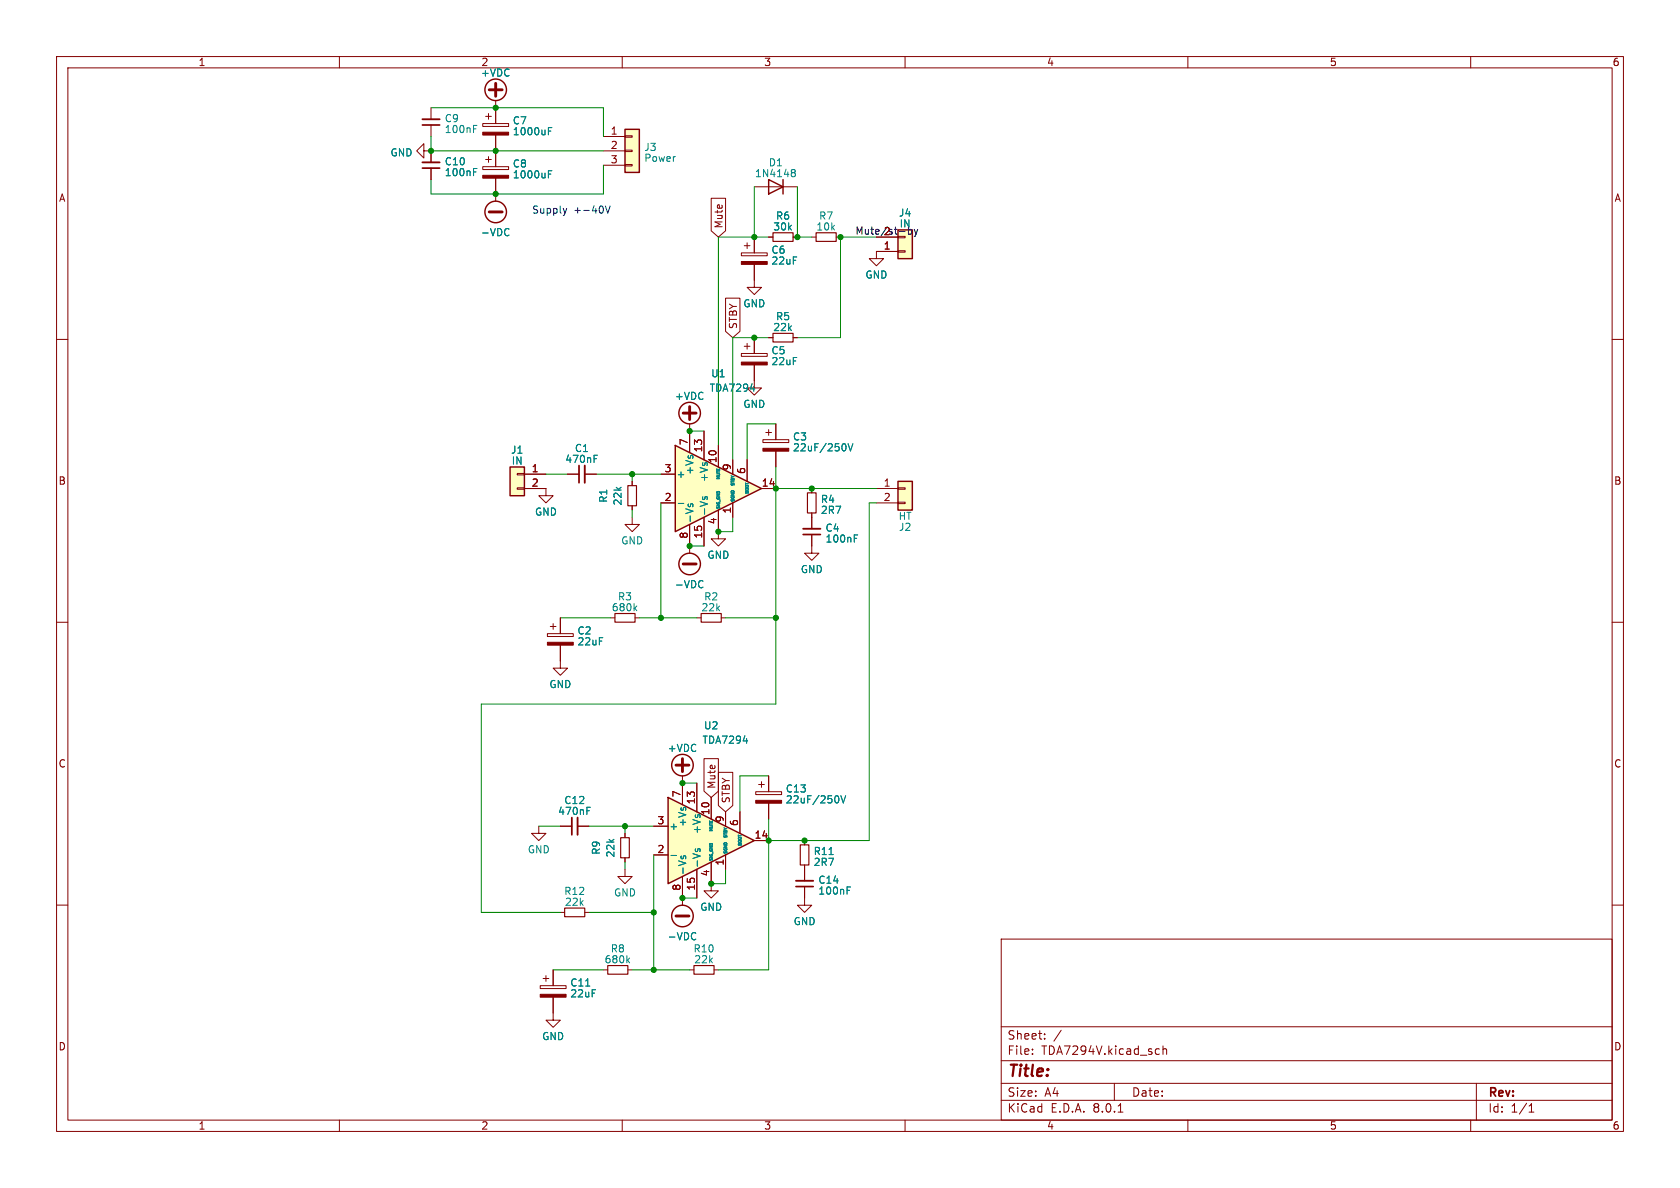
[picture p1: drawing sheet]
<svg xmlns="http://www.w3.org/2000/svg" width="297mm" height="210mm" viewBox="0 0 297 210" stroke-linecap="round" stroke-linejoin="round" font-family="sans-serif">
<g fill="none" stroke="#840000" stroke-width=".18">
<path d="M10 10h277v190h-277zM12 12h273v186h-273zM60 10v2M110 10v2M160 10v2M210 10v2M260 10v2M10 60h2M285 60h2M10 110h2M285 110h2M10 160h2"/>
<path d="M285 160h2M177 166h108v32h-108zM60 198v2M110 198v2M160 198v2M177 194.5h108M177 191.5h108M177 187.5h108M177 181.5h108M182.5 186.3v.1M182.5 185.5v.1M184.7 183.6v.1"/>
<path d="M184.7 182.8v.1M187.6 182.1l-1.3 2M197 191.5v3M197.7 196.6h.8M204.5 185.4l.5 .1M205 186.3l-.5 .1M205.6 185.5l.2-.1 .4 .1v.9M205.6 184.9v1.5M210 198v2M260 198v2M261 191.5v6.5M270.3 196.6h.9"/>
<path d="M270.3 195.5l.4-.4v1.5"/>
</g>
<path d="M110.5 22.9h2.5v7.6h-2.5z" fill="#ffffc2"/>
<g fill="none" stroke="#840000" stroke-width=".18">
<path d="M106.7 24.1h3.8M106.7 26.7h3.8M106.7 29.2h3.8M110.5 29.1h1.3v.2h-1.3zM110.5 26.5h1.3v.3h-1.3zM110.5 24h1.3v.3h-1.3zM111.8 91.4v1.3h1.2l-1.2 1.3-1.3-1.3h1.3M121.9 96.5v1.3M143.5 96.5v1.3h1.3l-1.3 1.3-1.3-1.3h1.3M143.5 86.4v.7M143.5 90.7v.7M96.8 112h4.5v.5h-4.5z"/>
<path d="M97.3 110.7h1M97.8 110.2v1.1M99.1 114v4.1h1.2l-1.2 1.3-1.3-1.3h1.3M99.1 109.2v2.8M107.9 109.2h.8M112.3 109.2h.7M120.6 137.2v1.2M95.2 146.1v1.2h1.3l-1.3 1.3-1.2-1.3h1.2M99.1 146.1h2M102.1 146.1h2M110.5 153.7v1.2h1.3l-1.3 1.3-1.3-1.3h1.3M110.5 147.3v.8"/>
<path d="M110.5 151.6v.8M120.6 158.8v1.2M125.7 156.2v1.3h1.3l-1.3 1.3-1.2-1.3h1.2M142.2 158.8v1.2h1.3l-1.3 1.3-1.2-1.3h1.2M95.5 174.2h4.6v.6h-4.6zM96 173h1M96.5 172.5v1M97.8 176.3v4h1.3l-1.3 1.3-1.3-1.3h1.3M97.8 171.5v2.7M99.1 161.3h.7M103.4 161.3h.7M106.7 171.5h.7"/>
<path d="M111 171.5h.8M121.9 171.5h.8M126.2 171.5h.8"/>
</g>
<g fill="none" stroke="#840000" stroke-width=".25">
<path d="M110.5 22.9h2.5v7.6h-2.5z"/>
<circle cx="121.9" cy="99.7" r="1.9"/>
<circle cx="120.6" cy="135.3" r="1.9"/>
<circle cx="120.6" cy="161.9" r="1.9"/>
</g>
<path d="M142.7 87.1h1.6v3.6h-1.6zM108.7 108.5h3.6v1.5h-3.6zM109.7 148.1h1.6v3.5h-1.6zM99.8 160.5h3.6v1.6h-3.6zM107.4 170.7h3.6v1.5h-3.6zM122.7 170.7h3.5v1.5h-3.5z" fill="none" stroke="#840000" stroke-width=".2"/>
<path d="M112.2 107.5l.4 .5M112.6 107.1l-.5 .5M124 102.6l.3 .2M124.3 103.8l-.3 .1M103.8 143.3h.4M103.8 142.7h.6M103.5 174.3h.8M110.9 169.7l.4 .5M111.3 169.4l-.5 .4M122.8 164.9l.2 .1M123 166l-.2 .1" fill="none" stroke="#008484" stroke-width=".18"/>
<path d="M120.8 99.7h2.3M119.5 135.3h2.3M120.6 134.1v2.3M119.5 161.9h2.3" fill="none" stroke="#840000" stroke-width=".51"/>
<g fill="#840000" stroke="#840000" stroke-width=".18">
<path d="M96.8 113.5h4.5v.5h-4.5z"/>
<path d="M95.5 175.8h4.6v.5h-4.6z"/>
</g>
<path d="M102.1 144.5v3.1" fill="none" stroke="#840000" stroke-width=".33"/>
<path d="M101.1 144.5v3.1" fill="none" stroke="#840000" stroke-width=".3"/>
<path d="M118.1 141l15.2 7.6-15.2 7.6z" fill="#ffffc2"/>
<g fill="none" stroke="#840000" stroke-width=".25">
<path d="M118.1 141l15.2 7.6-15.2 7.6z"/>
<circle cx="87.6" cy="15.9" r="1.9"/>
<circle cx="121.9" cy="73" r="1.9"/>
</g>
<g fill="none" stroke="#840000" stroke-width=".18">
<path d="M76.2 19.1v2M87.6 17.8v1.3M76.2 22.1v2M121.9 74.9v1.3M127 94v1.3h1.3l-1.3 1.2-1.3-1.2h1.3M143.5 91.4v2.1M143.5 94.5v2M123.2 109.2h.8M127.5 109.2h.8M120.6 138.4v3.8M123.2 138.4v5.1M133.6 140h4.6v.5h-4.6z"/>
<path d="M134.1 138.7h1M134.6 138.2v1M135.9 137.2v2.8M115.6 151.1h2.5M115.6 146.1h2.5M120.6 154.9v3.9M123.2 153.7v5.1M125.7 141v3.8M125.7 152.4v3.8M128.3 143.5v2.6M128.3 151.1v2.6M130.8 143.5v3.8"/>
<path d="M133.3 148.6h2.6M135.9 142v2.8"/>
</g>
<g fill="none" stroke="#008484" stroke-width=".18">
<path d="M83.7 22.8h.4M83.7 22.2h.6M151 95.2h.4M151 94.6h.6M131.4 131h.8M118.6 151.2h1M120.4 151.3v.3M120.8 151.6l.1-.3h.1l.2 .1v.3M123 150.1l-.1 .3M123.3 150.4l.1-.3 .2-.1 .2 .2v.2M125.4 146.3h.5M125.4 146h.5"/>
<path d="M125.4 145.1v.2h.6M125.4 145.5v.3M125.4 145.7h.6M126 146.5h-.6l.4 .2-.4 .1h.6M148 140.7a.79 .79 0 0 1 0 1.2M148.7 140.7l.4 1.2 .4-1.2"/>
</g>
<path d="M74.7 21.1h3M142 93.5h3" fill="none" stroke="#840000" stroke-width=".33"/>
<path d="M74.7 22.1h3M142 94.5h3" fill="none" stroke="#840000" stroke-width=".3"/>
<path d="M133.6 141.5h4.6v.5h-4.6z" fill="#840000" stroke="#840000" stroke-width=".18"/>
<path d="M86.5 15.9h2.3M87.6 14.7v2.3M120.8 73h2.3M121.9 71.9v2.3" fill="none" stroke="#840000" stroke-width=".51"/>
<path d="M124 108.5h3.5v1.5h-3.5z" fill="none" stroke="#840000" stroke-width=".2"/>
<path d="M119.4 78.7l15.2 7.7-15.2 7.6z" fill="#ffffc2"/>
<path d="M119.4 78.7l15.2 7.7-15.2 7.6z" fill="none" stroke="#840000" stroke-width=".25"/>
<g fill="none" stroke="#840000" stroke-width=".18">
<path d="M87.6 19.1v2.7M85.3 21.8h4.6v.6h-4.6zM85.9 20.6h1M86.4 20.1v1M87.6 23.9v2.8M135.9 41.9h.8M140.2 41.9h.8M143.5 41.9h.8M147.8 41.9h.8M154.9 44.5v1.2h1.3l-1.3 1.3-1.2-1.3h1.2M121.9 76.2v3.8M124.5 76.2v5.1"/>
<path d="M127 78.7v3.9M133.3 67.3v1.3h1.3l-1.3 1.3-1.2-1.3h1.2M116.8 88.9h2.6M116.8 83.8h2.6M121.9 92.7v3.8M124.5 91.4v5.1M127 90.2v3.8M129.5 81.3v2.5M129.5 88.9v2.5M132.1 81.3v3.8M134.6 86.4h2.6"/>
</g>
<g fill="none" stroke="#008484" stroke-width=".18">
<path d="M97 23.2h.4M97 22.6h.6M132.7 68.7h.7M119.9 89h1M121.7 89.1v.3M122.1 89.4v-.3l.2-.1 .2 .2v.3M124.3 87.8l-.1 .3M124.6 88.1l.1-.3h.2l.1 .1v.3M126.7 84h.4M126.7 83.7h.4M126.7 82.9v.2h.5M126.7 83.3v.3"/>
<path d="M126.7 83.4h.5M127.2 84.3h-.5l.4 .1-.4 .2h.5"/>
</g>
<path d="M85.3 23.4h4.6v.5h-4.6z" fill="#840000" stroke="#840000" stroke-width=".18"/>
<path d="M136.7 41.1h3.5v1.6h-3.5zM144.3 41.1h3.5v1.6h-3.5z" fill="none" stroke="#840000" stroke-width=".2"/>
<path d="M158.7 40.6h2.6v5.1h-2.6z" fill="#ffffc2"/>
<g fill="none" stroke="#840000" stroke-width=".18">
<path d="M85.3 29.5h4.6v.5h-4.6zM85.9 28.2h1M86.4 27.7v1M87.6 26.7v2.8M87.6 31.5v4.1M154.9 44.5h3.8M154.9 41.9h3.8M158.7 41.8h1.3v.2h-1.3zM158.7 44.3h1.3v.3h-1.3zM134.9 77.7h4.5v.5h-4.5zM135.4 76.5h1M135.9 75.9v1.1"/>
<path d="M137.2 74.9v2.8M137.2 79.8v2.8M111.8 85.1v.8M111.8 89.4v.8"/>
</g>
<g fill="none" stroke="#840000" stroke-width=".25">
<path d="M158.7 40.6h2.6v5.1h-2.6z"/>
<circle cx="87.6" cy="37.5" r="1.9"/>
</g>
<path d="M111 85.9h1.5v3.5h-1.5z" fill="none" stroke="#840000" stroke-width=".2"/>
<g fill="#840000" stroke="#840000" stroke-width=".18">
<path d="M134.9 79.2h4.5v.6h-4.5z"/>
<path d="M85.3 31h4.6v.5h-4.6z"/>
</g>
<path d="M97 30.8h.4M97 30.2h.6M89.7 40.4l.3 .1M90 41.6l-.3 .1M149.3 78.4a.79 .79 0 0 1 0 1.3M149.9 78.4l.5 1.3 .4-1.3" fill="none" stroke="#008484" stroke-width=".18"/>
<path d="M86.5 37.5h2.3" fill="none" stroke="#840000" stroke-width=".51"/>
<path d="M158.7 85.1h2.6v5.1h-2.6z" fill="#ffffc2"/>
<g fill="none" stroke="#840000" stroke-width=".18">
<path d="M74.9 26.7v-1.3l-1.2 1.3 1.2 1.2v-1.2h1.3v2M76.2 29.7v2.1M133.3 33h7.7M133.3 59.7v2.8M131.1 62.5h4.5v.5h-4.5zM131.6 61.2h1M132.1 60.7v1M133.3 64.5v2.8M100.3 83.8h2.1M103.4 83.8h2M154.9 86.4h3.8M154.9 88.9h3.8"/>
<path d="M158.7 88.8h1.3v.2h-1.3zM158.7 86.2h1.3v.3h-1.3zM142.2 153.7v2M142.2 156.7v2.1"/>
</g>
<path d="M135.9 31.8l2.5 1.2-2.5 1.3zM138.4 31.8v2.5M158.7 85.1h2.6v5.1h-2.6z" fill="none" stroke="#840000" stroke-width=".25"/>
<path d="M74.7 28.7h3M103.4 82.3v3M140.7 155.7h3.1" fill="none" stroke="#840000" stroke-width=".33"/>
<path d="M74.7 29.7h3M102.4 82.3v3M140.7 156.7h3.1" fill="none" stroke="#840000" stroke-width=".3"/>
<path d="M83.7 30.4h.4M83.7 29.8h.6M140 30.5h.1M140 30h.4l.1 .1 .1 .2-.2 .2M140.1 30.5h.3M140.1 30.5l-.1 .1M140.4 30.5l.2 .3-.1 .3-.1 .1h-.4M105 81.1h.4M105 80.5h.6M149.8 157.4h.4M149.8 156.8h.6" fill="none" stroke="#008484" stroke-width=".18"/>
<path d="M131.1 64h4.5v.5h-4.5z" fill="#840000" stroke="#840000" stroke-width=".18"/>
<path d="M90.2 82.6h2.5v5h-2.5z" fill="#ffffc2"/>
<g fill="none" stroke="#840000" stroke-width=".18">
<path d="M87.6 19.1v2.7M76.2 26.7v2M76.2 29.7v2.1M87.6 23.9v5.6M87.6 31.5v2.8M125.7 35h2.6v5.8l-1.3 1.1-1.3-1.1zM128.3 52.7h2.5v5.9l-1.3 1.1-1.2-1.1zM131.1 44.7h4.5v.5h-4.5zM131.6 43.4h1M132.1 42.9v1M133.3 46.7v4.1h1.3l-1.3 1.3-1.2-1.3h1.2M133.3 41.9v2.8"/>
<path d="M133.3 59.7v2.8M135.9 59.7h.8M135.9 41.9h.8M140.2 59.7h.8M140.2 41.9h.8M154.9 41.9h3.8M154.9 44.5h3.8M121.9 76.2v3.8M124.5 76.2v5.1M127 78.7v3.9M133.3 64.5v2.8M137.2 74.9v2.8"/>
<path d="M137.2 79.8v2.8M91.4 86.2h1.3v.3h-1.3zM91.4 83.7h1.3v.2h-1.3zM92.7 86.4h3.8v1.2h1.3l-1.3 1.3-1.3-1.3h1.3M92.7 83.8h3.8M100.3 83.8h2.1M103.4 83.8h2M111.8 85.1v.8M111.8 89.4v.8M116.8 83.8h2.6M116.8 88.9h2.6M121.9 92.7v3.8"/>
<path d="M124.5 91.4v5.1M127 90.2v3.8M129.5 81.3v2.5M129.5 88.9v2.5M132.1 81.3v3.8M134.6 86.4h2.6M143.5 86.4v.7M143.5 90.7v2.8M143.5 94.5v2M99.1 109.2v2.8M99.1 114v2.8M120.6 138.4v3.8"/>
<path d="M123.2 138.4v5.1M124.5 134.1h2.5v5.8l-1.3 1.1-1.2-1.1zM127 136.5h2.5v5.9l-1.2 1.1-1.3-1.1zM135.9 137.2v2.8M99.1 146.1h2M102.1 146.1h2M110.5 147.3v.8M110.5 151.6v.8M115.6 146.1h2.5M115.6 151.1h2.5M120.6 154.9v3.9M123.2 153.7v5.1"/>
<path d="M125.7 141v3.8M125.7 152.4v3.8M128.3 143.5v2.6M128.3 151.1v2.6M130.8 143.5v3.8M133.3 148.6h2.6M135.9 142v2.8M142.2 148.6v.8M142.2 152.9v2.8M142.2 156.7v2.1M97.8 171.5v2.7M97.8 176.3v2.8"/>
</g>
<path d="M90.2 82.6h2.5v5h-2.5z" fill="none" stroke="#840000" stroke-width=".25"/>
<path d="M131.1 46.2h4.5v.5h-4.5z" fill="#840000" stroke="#840000" stroke-width=".18"/>
<path d="M136.7 58.9h3.5v1.6h-3.5zM141.5 149.4h1.5v3.5h-1.5z" fill="none" stroke="#840000" stroke-width=".2"/>
<g fill="none" stroke="#008484" stroke-width=".18">
<path d="M83.7 30.4h.4M83.7 29.8h.6M97 23.2h.4M97 22.6h.6M97 30.8h.4M97 30.2h.6M89.7 40.4l.3 .1M90 41.6l-.3 .1M132.7 68.7h.7M149.3 78.4a.79 .79 0 0 1 0 1.3M149.9 78.4l.5 1.3 .4-1.3M105 81.1h.4"/>
<path d="M105 80.5h.6M119.9 89h1M121.7 89.1v.3M122.1 89.4v-.3l.2-.1 .2 .2v.3M124.3 87.8l-.1 .3M124.6 88.1l.1-.3h.2l.1 .1v.3M126.7 84h.4M126.7 83.7h.4M126.7 82.9v.2h.5M126.7 83.3v.3M126.7 83.4h.5M127.2 84.3h-.5l.4 .1-.4 .2h.5"/>
<path d="M151 95.2h.4M151 94.6h.6M124 102.6l.3 .2M124.3 103.8l-.3 .1M131.4 131h.8M103.8 143.3h.4M103.8 142.7h.6M118.6 151.2h1M120.4 151.3v.3M120.8 151.6l.1-.3h.1l.2 .1v.3M123 150.1l-.1 .3M123.3 150.4l.1-.3 .2-.1 .2 .2v.2"/>
<path d="M125.4 146.3h.5M125.4 146h.5M125.4 145.1v.2h.6M125.4 145.5v.3M125.4 145.7h.6M126 146.5h-.6l.4 .2-.4 .1h.6M146.6 151.1h.7M148 140.7a.79 .79 0 0 1 0 1.2M148.7 140.7l.4 1.2 .4-1.2M149.8 157.4h.4M149.8 156.8h.6M103.5 174.3h.8"/>
<path d="M122.8 164.9l.2 .1M123 166l-.2 .1"/>
</g>
<path d="M160.6 40.1v1.3M161.1 40.7v.6l-.1 .1-.4-.1M161.6 40.6l.3 .8M161.9 41.4l-.3 .4M162.2 40.6l-.3 .8" fill="none" stroke="#000" stroke-width=".18"/>
<path d="M100.2 36.8l-.3 .9M107 36.4l.4 1.3 .5-1.3" fill="none" stroke="#0000c2" stroke-width=".18"/>
<g fill="none" stroke="#008400" stroke-width=".18">
<path d="M76.2 19.1h30.5v5M76.2 24.1v2.6h30.5M106.7 29.2v5.1h-30.5v-2.5M133.3 33v8.9M141 33v8.9h2.5M135.9 59.7h-6.4v21.6M135.9 41.9h-8.9v36.8M154.9 41.9h-6.3v17.8h-7.6M121.9 76.2h2.6M137.2 74.9h-5.1v6.4M96.5 83.8h3.8M105.4 83.8h11.4"/>
<path d="M111.8 83.8v1.3M111.8 90.2v1.2M116.8 88.9v20.3M121.9 96.5h2.6M129.5 91.4v2.6h-2.5M137.2 82.6v41.9h-52.1v36.8h14M137.2 86.4h17.7M154.9 88.9h-1.2v59.7h-17.8M99.1 109.2h8.8M113 109.2h10.2M128.3 109.2h8.9M120.6 138.4h2.6"/>
<path d="M135.9 137.2h-5.1v6.3M95.2 146.1h3.9M104.1 146.1h11.5M110.5 146.1v1.2M110.5 152.4v1.3M115.6 151.1v20.4M120.6 158.8h2.6M128.3 153.7v2.5h-2.6M135.9 144.8v26.7h-8.9M97.8 171.5h8.9M104.1 161.3h11.5M111.8 171.5h10.1"/>
</g>
<g fill="#008400" stroke="#008400" stroke-width=".18">
<circle cx="110.5" cy="146.1" r=".46"/>
<circle cx="115.6" cy="161.3" r=".46"/>
<circle cx="116.8" cy="109.2" r=".46"/>
<circle cx="135.9" cy="148.6" r=".46"/>
<circle cx="87.6" cy="19.1" r=".46"/>
<circle cx="111.8" cy="83.8" r=".46"/>
<circle cx="87.6" cy="34.3" r=".46"/>
<circle cx="87.6" cy="26.7" r=".46"/>
<circle cx="76.2" cy="26.7" r=".46"/>
<circle cx="120.6" cy="138.4" r=".46"/>
<circle cx="121.9" cy="96.5" r=".46"/>
<circle cx="127" cy="94" r=".46"/>
<circle cx="137.2" cy="109.2" r=".46"/>
<circle cx="121.9" cy="76.2" r=".46"/>
<circle cx="148.6" cy="41.9" r=".46"/>
<circle cx="143.5" cy="86.4" r=".46"/>
<circle cx="137.2" cy="86.4" r=".46"/>
<circle cx="133.3" cy="41.9" r=".46"/>
<circle cx="141" cy="41.9" r=".46"/>
<circle cx="133.3" cy="59.7" r=".46"/>
<circle cx="125.7" cy="156.2" r=".46"/>
<circle cx="142.2" cy="148.6" r=".46"/>
<circle cx="120.6" cy="158.8" r=".46"/>
<circle cx="115.6" cy="171.5" r=".46"/>
</g>
<text font-size="2.8" fill="#840000" x="178" y="190.9">Title:</text>
<g font-size="2.1" fill="#840000">
<text x="178" y="184">Sheet:</text>
<text x="178" y="186.7">File:</text>
<text x="184.1" y="186.7">TDA7294V.kicad_sch</text>
<text x="178" y="196.9">KiCad</text>
<text x="178" y="194.1">Size:</text>
<text x="184.7" y="194.1">A4</text>
<text x="185.7" y="196.9">E.D.A.</text>
<text x="193.3" y="196.9">8.0.1</text>
<text x="200" y="194.1">Date:</text>
<text x="263" y="194.3">Rev:</text>
<text x="263" y="196.9">Id:</text>
<text x="267.1" y="196.9">1/1</text>
</g>
<g font-size="1.8" fill="#840000">
<text x="35" y="11.9">1</text>
<text x="85" y="11.9">2</text>
<text x="135" y="11.9">3</text>
<text x="185" y="11.9">4</text>
<text x="235" y="11.9">5</text>
<text x="285" y="11.9">6</text>
<text x="107.9" y="23.9">1</text>
<text x="107.9" y="26.4">2</text>
<text x="107.9" y="29">3</text>
<text x="10.3" y="35.9">A</text>
<text x="285.3" y="35.9">A</text>
<text x="128" y="40.5" transform="rotate(-90 128 40.5)">Mute</text>
<text x="156.1" y="41.7">2</text>
<text x="156.1" y="44.2">1</text>
<text x="130.5" y="58.3" transform="rotate(-90 130.5 58.3)">STBY</text>
<text x="93.9" y="83.6">1</text>
<text x="117.4" y="83.6">3</text>
<text x="121.7" y="78.8" transform="rotate(-90 121.7 78.8)">7</text>
<text x="124.2" y="80.1" transform="rotate(-90 124.2 80.1)">13</text>
<text x="129.3" y="83.3" transform="rotate(-90 129.3 83.3)">9</text>
<text x="131.8" y="83.9" transform="rotate(-90 131.8 83.9)">6</text>
<text x="10.3" y="85.9">B</text>
<text x="93.9" y="86.1">2</text>
<text x="117.4" y="88.6">2</text>
<text x="134.6" y="86.1">14</text>
<text x="156.1" y="86.1">1</text>
<text x="156.1" y="88.6">2</text>
<text x="285.3" y="85.9">B</text>
<text x="121.7" y="95.3" transform="rotate(-90 121.7 95.3)">8</text>
<text x="124.2" y="95.3" transform="rotate(-90 124.2 95.3)">15</text>
<text x="126.7" y="92.8" transform="rotate(-90 126.7 92.8)">4</text>
<text x="129.3" y="90.9" transform="rotate(-90 129.3 90.9)">1</text>
<text x="10.3" y="135.9">C</text>
<text x="285.3" y="135.9">C</text>
<text x="120.4" y="141" transform="rotate(-90 120.4 141)">7</text>
<text x="122.9" y="142.3" transform="rotate(-90 122.9 142.3)">13</text>
<text x="126.7" y="139.5" transform="rotate(-90 126.7 139.5)">Mute</text>
<text x="129.2" y="142.1" transform="rotate(-90 129.2 142.1)">STBY</text>
<text x="116.1" y="145.8">3</text>
<text x="128" y="145.5" transform="rotate(-90 128 145.5)">9</text>
<text x="130.6" y="146.1" transform="rotate(-90 130.6 146.1)">6</text>
<text x="133.3" y="148.3">14</text>
<text x="116.1" y="150.9">2</text>
<text x="125.5" y="155" transform="rotate(-90 125.5 155)">4</text>
<text x="128" y="153.1" transform="rotate(-90 128 153.1)">1</text>
<text x="120.4" y="157.6" transform="rotate(-90 120.4 157.6)">8</text>
<text x="122.9" y="157.5" transform="rotate(-90 122.9 157.5)">15</text>
<text x="10.3" y="185.9">D</text>
<text x="285.3" y="185.9">D</text>
<text x="35" y="199.9">1</text>
<text x="85" y="199.9">2</text>
<text x="135" y="199.9">3</text>
<text x="185" y="199.9">4</text>
<text x="235" y="199.9">5</text>
<text x="285" y="199.9">6</text>
</g>
<g font-size="1.8" fill="#008484">
<text x="84.9" y="13.7">+VDC</text>
<text x="78.5" y="21.8">C9</text>
<text x="78.5" y="23.7">100nF</text>
<text x="90.6" y="22.2">C7</text>
<text x="68.9" y="27.9">GND</text>
<text x="78.5" y="29.4">C10</text>
<text x="90.6" y="29.8">C8</text>
<text x="90.6" y="24.1">1000uF</text>
<text x="113.8" y="26.9">J3</text>
<text x="113.8" y="28.8">Power</text>
<text x="135.8" y="29.6">D1</text>
<text x="78.5" y="31.3">100nF</text>
<text x="90.6" y="31.7">1000uF</text>
<text x="133.4" y="31.5">1N4148</text>
<text x="84.9" y="42">-VDC</text>
<text x="136.6" y="40.9">30k</text>
<text x="137.1" y="39">R6</text>
<text x="144.2" y="40.9">10k</text>
<text x="144.7" y="39">R7</text>
<text x="158.8" y="38.5">J4</text>
<text x="159" y="40.4">IN</text>
<text x="136.3" y="45.1">C6</text>
<text x="136.3" y="47">22uF</text>
<text x="152.9" y="49.4">GND</text>
<text x="131.3" y="54.5">GND</text>
<text x="136.6" y="58.7">22k</text>
<text x="137.1" y="56.8">R5</text>
<text x="136.3" y="62.8">C5</text>
<text x="136.3" y="64.8">22uF</text>
<text x="119.2" y="70.9">+VDC</text>
<text x="125.4" y="69.4">TDA7294</text>
<text x="125.6" y="66.9">U1</text>
<text x="131.3" y="72.3">GND</text>
<text x="90.2" y="80.4">J1</text>
<text x="90.4" y="82.3">IN</text>
<text x="99.8" y="82">470nF</text>
<text x="101.5" y="80.1">C1</text>
<text x="126.7" y="82" transform="rotate(-90 126.7 82)">10</text>
<text x="140.1" y="78.1">C3</text>
<text x="140.1" y="80">22uF/250V</text>
<text x="107.5" y="89" transform="rotate(-90 107.5 89)">R1</text>
<text x="110.1" y="89.5" transform="rotate(-90 110.1 89.5)">22k</text>
<text x="119.5" y="84.7">+</text>
<text x="122.8" y="84" transform="rotate(-90 122.8 84)">+Vs</text>
<text x="125.3" y="85.3" transform="rotate(-90 125.3 85.3)">+Vs</text>
<text x="145" y="89.1">R4</text>
<text x="94.5" y="91.4">GND</text>
<text x="122.8" y="92.6" transform="rotate(-90 122.8 92.6)">-Vs</text>
<text x="125.3" y="91.3" transform="rotate(-90 125.3 91.3)">-Vs</text>
<text x="145" y="91">2R7</text>
<text x="145.8" y="94.2">C4</text>
<text x="158.8" y="92.1">HT</text>
<text x="158.8" y="94">J2</text>
<text x="109.7" y="96.4">GND</text>
<text x="125" y="99">GND</text>
<text x="141.5" y="101.5">GND</text>
<text x="145.8" y="96.1">100nF</text>
<text x="109.1" y="106.3">R3</text>
<text x="119.2" y="104.2">-VDC</text>
<text x="124.4" y="106.3">R2</text>
<text x="102" y="112.4">C2</text>
<text x="108.1" y="108.3">680k</text>
<text x="123.9" y="108.3">22k</text>
<text x="102" y="114.3">22uF</text>
<text x="97" y="121.8">GND</text>
<text x="124.1" y="131.7">TDA7294</text>
<text x="124.4" y="129.1">U2</text>
<text x="117.9" y="133.1">+VDC</text>
<text x="99.7" y="142.3">C12</text>
<text x="138.8" y="140.3">C13</text>
<text x="138.8" y="142.2">22uF/250V</text>
<text x="98.6" y="144.3">470nF</text>
<text x="118.2" y="146.9">+</text>
<text x="121.5" y="146.3" transform="rotate(-90 121.5 146.3)">+Vs</text>
<text x="124.1" y="147.5" transform="rotate(-90 124.1 147.5)">+Vs</text>
<text x="125.5" y="144.2" transform="rotate(-90 125.5 144.2)">10</text>
<text x="93.2" y="151">GND</text>
<text x="106.3" y="151.2" transform="rotate(-90 106.3 151.2)">R9</text>
<text x="108.8" y="151.7" transform="rotate(-90 108.8 151.7)">22k</text>
<text x="121.5" y="154.8" transform="rotate(-90 121.5 154.8)">-Vs</text>
<text x="124.1" y="153.5" transform="rotate(-90 124.1 153.5)">-Vs</text>
<text x="143.7" y="151.3">R11</text>
<text x="143.7" y="153.3">2R7</text>
<text x="99.7" y="158.4">R12</text>
<text x="99.8" y="160.3">22k</text>
<text x="108.5" y="158.7">GND</text>
<text x="123.7" y="161.2">GND</text>
<text x="144.6" y="158.3">100nF</text>
<text x="144.6" y="156.4">C14</text>
<text x="117.9" y="166.4">-VDC</text>
<text x="140.2" y="163.7">GND</text>
<text x="106.8" y="170.5">680k</text>
<text x="107.9" y="168.6">R8</text>
<text x="122.5" y="168.6">R10</text>
<text x="122.6" y="170.5">22k</text>
<text x="100.7" y="174.6">C11</text>
<text x="100.7" y="176.5">22uF</text>
<text x="95.8" y="184.1">GND</text>
</g>
<g font-size="1.8" fill="#0000c2">
<text x="94" y="37.9">Supply</text>
<text x="101.4" y="37.9">+-40V</text>
</g>
<text font-size="1.8" x="151.1" y="41.6">Mute/st-by</text>
<g font-size=".7" fill="#008484">
<text x="127.5" y="85" transform="rotate(-90 127.5 85)">MUTE</text>
<text x="130" y="88.8" transform="rotate(-90 130 88.8)">SGND</text>
<text x="130" y="86.1" transform="rotate(-90 130 86.1)">STBY</text>
<text x="132.6" y="87.5" transform="rotate(-90 132.6 87.5)">BOOT</text>
<text x="127.5" y="90" transform="rotate(-90 127.5 90)">SIG_GND</text>
<text x="126.2" y="147.2" transform="rotate(-90 126.2 147.2)">MUTE</text>
<text x="128.8" y="148.3" transform="rotate(-90 128.8 148.3)">STBY</text>
<text x="131.3" y="149.8" transform="rotate(-90 131.3 149.8)">BOOT</text>
<text x="126.2" y="152.3" transform="rotate(-90 126.2 152.3)">SIG_GND</text>
<text x="128.8" y="151" transform="rotate(-90 128.8 151)">SGND</text>
</g>
</svg>
